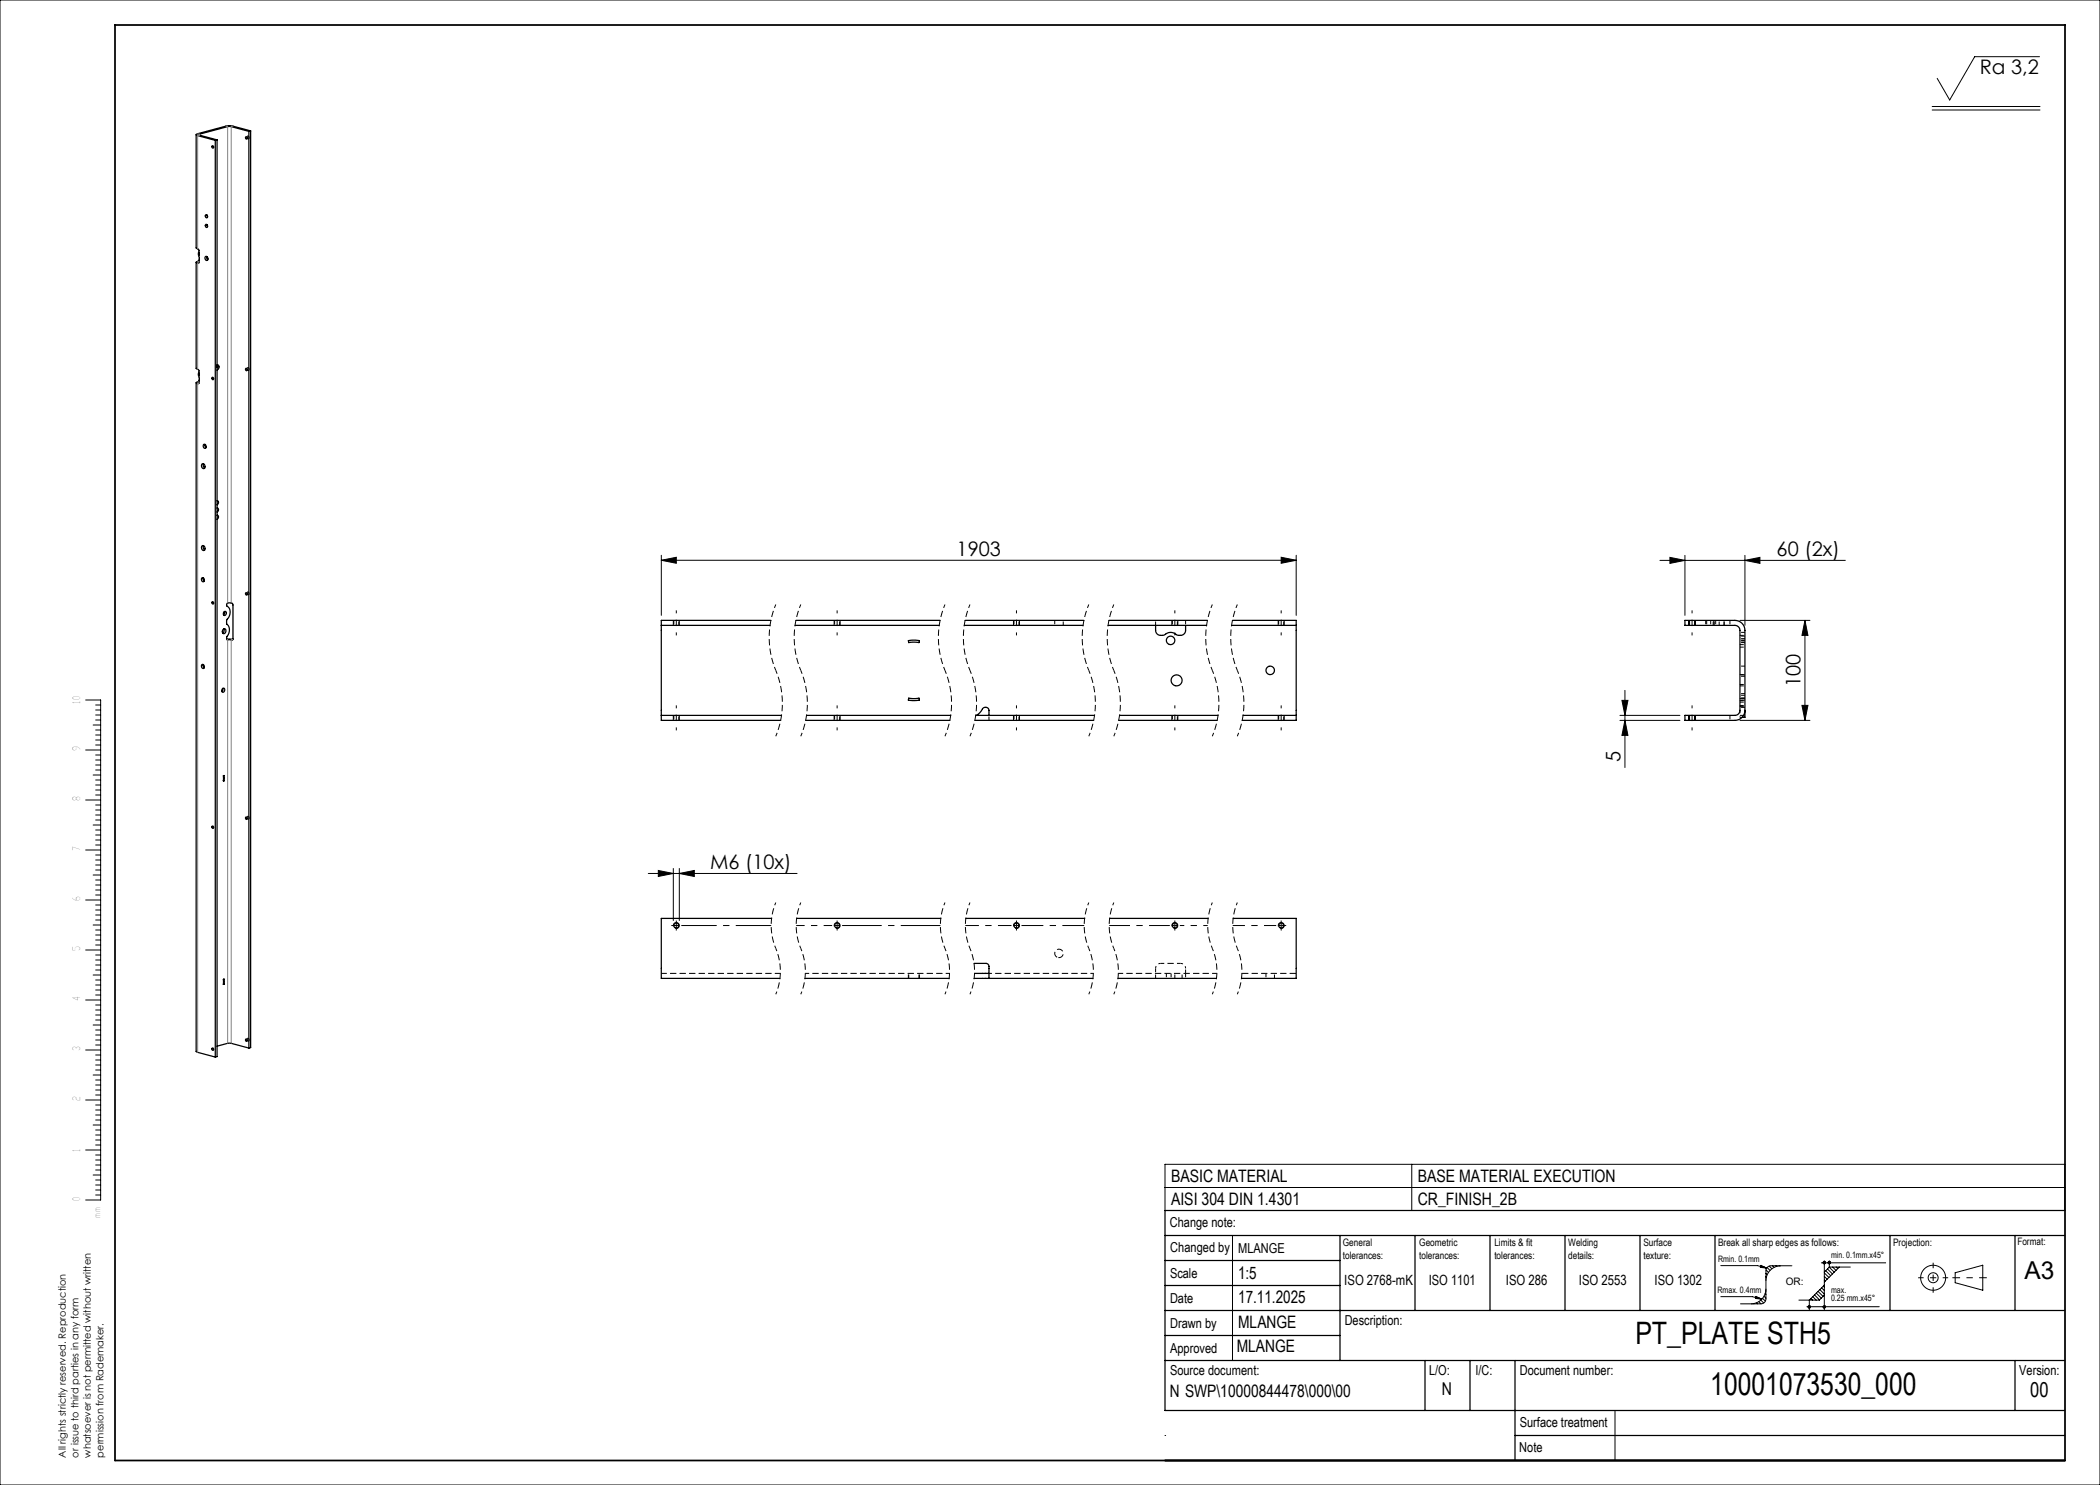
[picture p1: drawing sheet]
<svg xmlns="http://www.w3.org/2000/svg" width="420mm" height="297mm" viewBox="0 0 420 297" stroke-linecap="round" stroke-linejoin="round" font-family="sans-serif">
<g fill="none" stroke="#000" stroke-width=".2">
<path d="M0 0h420v297h-420zM407.9 11.3h-13l-5 8.7-2.5-4.3M386.4 21.3h21.6M386.4 22h21.6M132.3 112.1l3-.6v1.2zM132.3 111.1v12M132.3 112.1h126.9M256.2 111.5l3 .6-3 .6zM259.2 111.1v12M332 112.1h37.1M334 111.5l3 .6-3 .6zM337 111.1v12"/>
<path d="M349 112.1l3-.6v1.2zM349 111.1v14M17.1 140h3v100h-3M134.7 124.1v1M135.9 124.1v1M166.8 124.1v1M168 124.1v1M202.7 124.1v1M203.9 124.1v1M234.4 124.1v1M235.6 124.1v1M255.6 124.1v1"/>
<path d="M256.8 124.1v1M325 138.1v15.4M337.8 124.1v1M339 124.1v1M348 124.1h14M361 124.1l.6 3h-1.2zM361 124.1v20M17.1 160h3M17.1 150h3M18.6 155h1.5M18.6 145h1.5M19.1 154h1"/>
<path d="M19.1 153h1M19.1 152h1M19.1 151h1M19.1 156h1M19.1 157h1M19.1 158h1M19.1 159h1M19.1 144h1M19.1 143h1M19.1 142h1M19.1 141h1M19.1 146h1"/>
<path d="M19.1 147h1M19.1 148h1M19.1 149h1M134.7 143.1v1M135.9 143.1v1M166.8 143.1v1M168 143.1v1M202.7 143.1v1M203.9 143.1v1M234.4 143.1v1M235.6 143.1v1M255.6 143.1v1"/>
<path d="M256.8 143.1v1M324 144.1h12M324 143.1h12M324.4 140.1h1.2l-.6 3zM325 144.1l.6 3h-1.2zM337.8 143.1v1M339 143.1v1M348 144.1h14M360.4 141.1h1.2l-.6 3zM17.1 170h3M18.6 175h1.5M18.6 165h1.5"/>
<path d="M19.1 174h1M19.1 173h1M19.1 172h1M19.1 171h1M19.1 176h1M19.1 177h1M19.1 178h1M19.1 179h1M19.1 164h1M19.1 163h1M19.1 162h1M19.1 161h1"/>
<path d="M19.1 166h1M19.1 167h1M19.1 168h1M19.1 169h1M129.7 174.7h29.7M131.7 174.1l3 .6-3 .6zM134.7 173.7v10.4M135.9 174.7l3-.6v1.2zM135.9 173.7v10.4M17.1 190h3M17.1 180h3M18.6 195h1.5"/>
<path d="M18.6 185h1.5M19.1 194h1M19.1 193h1M19.1 192h1M19.1 191h1M19.1 196h1M19.1 197h1M19.1 198h1M19.1 199h1M19.1 184h1M19.1 183h1M19.1 182h1"/>
<path d="M19.1 181h1M19.1 186h1M19.1 187h1M19.1 188h1M19.1 189h1M134.7 185.3a.6 .6 0 0 1 .5-.8 .6 .6 0 0 1 .7 .7 .6 .6 0 0 1-.8 .5M134.8 185.1h1M135.3 184.6v1M166.8 185.3a.6 .6 0 0 1 .6-.8 .6 .6 0 0 1 .6 .7 .6 .6 0 0 1-.7 .5M202.7 185.3a.6 .6 0 0 1 .5-.8 .6 .6 0 0 1 .7 .7 .6 .6 0 0 1-.8 .5M234.4 185.3a.6 .6 0 0 1 .5-.8 .6 .6 0 0 1 .7 .7 .6 .6 0 0 1-.8 .5M255.7 185.3a.6 .6 0 0 1 .5-.8 .6 .6 0 0 1 .6 .7 .6 .6 0 0 1-.7 .5"/>
<path d="M17.1 210h3M17.1 200h3M18.6 215h1.5M18.6 205h1.5M19.1 214h1M19.1 213h1M19.1 212h1M19.1 211h1M19.1 216h1M19.1 217h1M19.1 218h1M19.1 219h1"/>
<path d="M19.1 204h1M19.1 203h1M19.1 202h1M19.1 201h1M19.1 206h1M19.1 207h1M19.1 208h1M19.1 209h1M17.1 230h3M17.1 220h3M18.6 235h1.5M18.6 225h1.5"/>
<path d="M19.1 234h1M19.1 233h1M19.1 232h1M19.1 231h1M19.1 236h1M19.1 237h1M19.1 238h1M19.1 239h1M19.1 224h1M19.1 223h1M19.1 222h1M19.1 221h1"/>
<path d="M19.1 226h1M19.1 227h1M19.1 228h1M19.1 229h1M233 232.9h180v9.2h-180zM233 237.5h180M282.4 232.9v9.2M246.5 247.1v25M344.2 253.1h7.3l1.8 .5M344.2 259.3h6.3l1.8 .5M351.2 259.3l1.1 .5-1.2-.1zM351.8 259.7l-.6-.1 .1-.2 1 .4"/>
<path d="M352.2 253.1l1.1 .5-1.2-.1zM352.5 259.7l.6 .5M352.7 253.5l-.5-.1v-.2l1.1 .4M352.8 259.2l.4 .4M353 258.7l.2 .2M353.2 258.2h.1M353.2 257.8a3 3 0 0 1-3 3M353.2 254.7l.2 .2M353.2 255.4l.1 .1M353.2 254l.5 .5M353.4 253.5l.6 .6M353.8 253.2l.6 .6"/>
<path d="M354.5 253.2l.3 .3M355.2 253.2l.1 .1M355.9 253.2h.1M356.2 253.2a3 3 0 0 0-3 3M358.4 253.2h-4.2a1 1 0 0 0-1 1v5.6a1 1 0 0 1-1 1M362.2 259.7l.3 .3M362.6 259.3l.6 .7M362.9 259l1 1M363.3 258.6l1 1M363.6 258.3l1 1M364 257.9l.9 .9M364.3 252.6h12.8"/>
<path d="M364.3 257.6l.6 .5M364.7 257.2l.2 .2M364.8 252.3l-.2 .2M364.9 252.2v9.8M364.9 259l-1 1h-4.1M364.9 257l-3 3v2M364.9 254.6l.9 .9M364.9 255.3l.5 .6M364.9 256l.2 .2M365 252.3l-.4 .3M365 252.4l-.3 .3M365.1 252.4l-.3 .4"/>
<path d="M365.1 252.6l-.2 .2M365.1 254.1l1 1M365.5 253.8l1 1M365.8 252.3l-.2 .2M365.8 253.4l1 1M365.9 253.4h4.2M365.9 253.4l-1 1M365.9 252.2v1.2M366 252.3l-.4 .3M366 252.3l-.3 .4M366.1 252.4l-.3 .4M366.1 252.6l-.2 .2"/>
<path d="M366.5 253.4l.7 .7M367.2 253.4l.3 .3M367.9 253.4l-3 3M391 254.5l5.6-1.5v5l-5.6-1.5zM348.1 260.8h4.1M350.7 260.7l.1 .1M351.3 260.6l.2 .2M351.8 260.3l.4 .5M352.2 260l.5 .6M361.4 261.3h14.4M361.7 261.2h.1M361.9 261.1l-.3 .3"/>
<path d="M362 261.2l-.3 .3M362.1 261.2l-.4 .4M362.1 261.4l-.3 .2M364.9 261.1l-.3 .3M365 261.2l-.3 .3M365.1 261.2l-.4 .4M365.1 261.3l-.3 .3M233 287.1h.1M323 282.1v10"/>
<circle cx="49.7" cy="27.5" r=".26"/>
<circle cx="49.7" cy="73.8" r=".26"/>
<circle cx="49.7" cy="118.7" r=".26"/>
<circle cx="49.7" cy="163.6" r=".26"/>
<circle cx="49.7" cy="208" r=".26"/>
<circle cx="364.9" cy="252.5" r=".25"/>
<circle cx="365.9" cy="252.5" r=".25"/>
<circle cx="386.6" cy="255.5" r="2.5"/>
<circle cx="386.6" cy="255.5" r="1"/>
<circle cx="361.9" cy="261.4" r=".25"/>
<circle cx="364.9" cy="261.4" r=".25"/>
</g>
<path d="M383.6 255.5h6M386.6 258.5v-6" fill="none" stroke="#000" stroke-width=".2" stroke-dasharray="15.2 1.3 1.3 1.3" stroke-dashoffset="14.1" stroke-linecap="butt"/>
<path d="M390.5 255.5h6.9" fill="none" stroke="#000" stroke-width=".2" stroke-dasharray="15.2 1.3 1.3 1.3" stroke-dashoffset="13.7" stroke-linecap="butt"/>
<g fill="none" stroke="#000" stroke-width=".25">
<path d="M39.2 26.9v22.7l.6 .6 .1 2.2a.28 .28 0 0 1-.3 .3 .28 .28 0 0 1-.3-.3l.4-.3 .2-.4M43.1 28.1v183.3M43.4 28l-.3 .1M43.4 28v183.3l-.3 .1M49.8 26.3l-4-1-6.1 1.6 3.7 1.1M49.8 26.3v183.3M50.1 26.2l-3.5-1h-.9l-6.2 1.5-.3 .2 3.9 1.2M50.1 26.2l-.3 .1M50.1 26.2v183.3l-.3 .1M39.2 52.5v21.2l.6 .5 .1 2.2a.28 .28 0 0 1-.3 .4 .28 .28 0 0 1-.3-.4l.4-.2 .2-.4M39.8 50.1a1.43 1.43 0 0 0 .1 1.4M39.9 52.4l-.1 .1"/>
<path d="M41.1 51.3a.37 .37 0 0 1 .5 .3 .37 .37 0 0 1-.4 .5l-.2-.4zM41.4 51.3v.3l.2 .4M41.4 43l.1 .4M41.4 45l.1 .3M39.2 76.6v133.7l3.9 1.1M39.8 74.2a1.43 1.43 0 0 0 .1 1.4M39.9 76.5l-.1 .1M43.4 73a.55 .55 0 0 1 .4 .5 .55 .55 0 0 1-.4 .5M43.4 73.1v.4M40.4 92.8a.48 .48 0 0 1 .6 .4 .48 .48 0 0 1-.4 .5 .61 .61 0 0 1-.2-.9zM40.7 88.9a.37 .37 0 0 1 .5 .3 .37 .37 0 0 1-.3 .4l-.3-.4zM40.7 92.8a.65 .65 0 0 0 .2 .8"/>
<path d="M41 88.9v.3l.2 .3M40.4 115.6a.37 .37 0 0 1 .5 .3 .37 .37 0 0 1-.4 .4l-.2-.4zM40.4 109.2a.46 .46 0 0 1 .6 .3 .46 .46 0 0 1-.4 .6 .64 .64 0 0 1-.2-.9zM40.7 115.6l-.1 .3 .2 .3M40.7 109.1a.65 .65 0 0 0 .2 .9M43.4 100.2a.41 .41 0 0 1 .3 .4 .41 .41 0 0 1-.3 .4M43.4 101.6a.41 .41 0 0 1 .3 .4 .41 .41 0 0 1-.3 .4M43.4 103.1a.41 .41 0 0 1 .3 .3 .41 .41 0 0 1-.3 .4M40.4 133a.37 .37 0 0 1 .5 .2 .37 .37 0 0 1-.4 .5l-.2-.4zM40.7 132.9l-.1 .3 .2 .4M44.5 137.7a.35 .35 0 0 1 .4 .4 .35 .35 0 0 1-.5 .2v-.3zM44.6 137.7v.4l-.2 .2"/>
<path d="M44.7 125.8a.44 .44 0 0 1 .5 .3 .44 .44 0 0 1-.3 .6 .44 .44 0 0 1-.5-.3 .44 .44 0 0 1 .3-.6zM44.8 125.8a.65 .65 0 0 1-.3 .8M44.8 122.4a.38 .38 0 0 1 .5 .3 .38 .38 0 0 1-.4 .4 .44 .44 0 0 1-.1-.7zM44.9 122.3v.3l-.2 .4M45.3 127.8l1.3 .1M45.4 120.7a.79 .79 0 0 1 1.2 .3v6.9l-.2 .1h-.9l-.2-.5a2.07 2.07 0 0 0 0-2.8v-.6a2.43 2.43 0 0 0 .4-2.6l-.4-.3zM132.3 125.1v18M132.3 125.1h21.7M154.2 124.1h-21.9v1M159 125.1h28.8M159.2 124.1h28.8M181.7 128.1l1.1-.1 1.1 .1-.1 .4h-2.1z"/>
<path d="M181.7 139.6h2.1l.1 .4-1.1 .1-1.1-.1zM192.8 125.1h23.8M193 124.1h23.8M221.6 125.1h19.7M221.8 124.1h19.7M231.1 125.1v.4a1.28 1.28 0 0 0 .7 1.5 1.28 1.28 0 0 0 1.5-.3 2.44 2.44 0 0 1 2.3 .4 1.2 1.2 0 0 0 1.2-.3 1.2 1.2 0 0 0 .3-1.3v-.4M246.3 125.1h12.9M246.5 124.1h12.7v1M259.2 125.1v18M337 124.1h10a2 2 0 0 1 2 2v16a2 2 0 0 1-2 2h-10v-1h10a1 1 0 0 0 1-1v-16a1 1 0 0 0-1-1h-10zM44.7 155.2l.1-.1v1.1h-.1zM132.3 143.1h24"/>
<path d="M132.3 143.1v1h23.8M161.1 144.1h28.9M161.3 143.1h28.8M195 144.1h23.7M195.1 143.1h23.8M195.3 143.1l.6-.5 .6-.8a.74 .74 0 0 1 .9-.3 .74 .74 0 0 1 .4 1v.6M223.7 144.1h19.7M223.9 143.1h19.7M248.6 143.1h10.6M259.2 143.1v1h-10.8M349 142.1v1.4h-.6M44.7 195.9l.1-.1v1.1h-.1z"/>
<path d="M154.3 183.7h-22v12h23.7M159.3 183.7h28.9M161 195.7h28.8M193.2 183.7h23.7M194.8 192.7h2.4a.6 .6 0 0 1 .6 .6v2.4M194.8 195.7h3M194.9 194.7h2.9M197.8 195.7h20.8M221.9 183.7h19.7M223.6 195.7h19.7M246.6 183.7h12.6v12h-10.9M43.4 209.2l2.6-.6 3.8 1"/>
<path d="M233 257.1h35M233 252.1h35M233 247.1h180M268 247.1v25M283 247.1v15M298 247.1v15M313 247.1v15M328 247.1v15M343 247.1v15M378 247.1v15M403 247.1v15M413 242.1h-180v40h180"/>
<path d="M233 267.1h35M233 272.1h180M233 262.1h180M285 272.1v10M294 272.1v10M303 272.1v20M403 272.1v10M303 287.1h110"/>
<circle cx="42.6" cy="29.4" r=".22"/>
<circle cx="49.3" cy="27.5" r=".21"/>
<circle cx="41.3" cy="43.3" r=".28"/>
<circle cx="41.3" cy="45.2" r=".28"/>
<circle cx="42.6" cy="75.7" r=".22"/>
<circle cx="49.3" cy="73.9" r=".21"/>
<circle cx="49.3" cy="118.7" r=".21"/>
<circle cx="42.6" cy="120.6" r=".22"/>
<circle cx="234.1" cy="128.1" r=".85"/>
<circle cx="235.3" cy="136.1" r="1.1"/>
<circle cx="254" cy="134.1" r=".85"/>
<circle cx="42.6" cy="165.5" r=".22"/>
<circle cx="49.3" cy="163.6" r=".21"/>
<circle cx="135.3" cy="185.1" r=".5"/>
<circle cx="167.4" cy="185.1" r=".5"/>
<circle cx="203.3" cy="185.1" r=".5"/>
<circle cx="235" cy="185.1" r=".5"/>
<circle cx="256.2" cy="185.1" r=".5"/>
<circle cx="42.6" cy="209.8" r=".22"/>
<circle cx="49.3" cy="208" r=".21"/>
</g>
<path d="M23 5h390v287.1h-390z" fill="none" stroke="#000" stroke-width=".35"/>
<g fill="none" stroke="#000" stroke-width=".2" stroke-dasharray="1.3 .6" stroke-dashoffset=".5" stroke-linecap="butt">
<path d="M134.8 124.1v1M135.8 125.1v-1M155.2 120.9a17.1 17.1 0 0 0 0 13.2M155.2 134.1a17.1 17.1 0 0 1 0 13.2M160.2 120.9a17.1 17.1 0 0 0 0 13.2M160.2 134.1a17.1 17.1 0 0 1 0 13.2M166.9 124.1v1M167.9 125.1v-1M189 120.9a17.1 17.1 0 0 0 0 13.2M189 134.1a17.1 17.1 0 0 1 0 13.2M194 120.9a17.1 17.1 0 0 0 0 13.2M194 134.1a17.1 17.1 0 0 1 0 13.2"/>
<path d="M202.8 124.1v1M203.8 125.1v-1M210.9 124.1v1M212.6 125.1v-1M217.8 120.9a17.1 17.1 0 0 0 0 13.2M217.8 134.1a17.1 17.1 0 0 1 0 13.2M222.8 120.9a17.1 17.1 0 0 0 0 13.2M222.8 134.1a17.1 17.1 0 0 1 0 13.2M231.1 125.1v-1M234.5 124.1v1M235.5 125.1v-1M237.1 124.1v1"/>
<path d="M242.5 120.9a17.1 17.1 0 0 0 0 13.2M242.5 134.1a17.1 17.1 0 0 1 0 13.2M247.5 120.9a17.1 17.1 0 0 0 0 13.2M247.5 134.1a17.1 17.1 0 0 1 0 13.2M255.7 124.1v1M256.7 125.1v-1M337.9 124.1v1M338.9 125.1v-1M341.1 124.1v1M341.3 124.1v1M342.1 124.1v1M342.6 125.1v-1"/>
<path d="M342.8 124.1v1M342.8 125.1v-1M343.1 124.1v1M343.8 125.1v-1M344.8 125.1v-1M346 124.1v1M348 127.1h1M348 134.9h1M348 128.9h1M348 137.2h1M348 136.9h1M348 129.4h1"/>
<path d="M348 139.7h1M349 128.1h-1M349 128.5h-1M349 139.6h-1M349 133.2h-1M349 126.5h-1M349 127.2h-1M349 135h-1M349 135.3h-1M349 139.1h-1M349 127.7h-1M349 138.7h-1"/>
<path d="M349 128h-1M349 128.4h-1M134.8 143.1v1M135.8 144.1v-1M166.9 143.1v1M167.9 144.1v-1M197.8 144.1v-1M202.8 143.1v1M203.8 144.1v-1M234.5 143.1v1M235.5 144.1v-1M255.7 143.1v1"/>
<path d="M256.7 144.1v-1M337.9 143.1v1M338.9 144.1v-1M346 143.1v1M348 141.3h1M348 143.1h1M348 141.1h1M348 140.4h1M348 140.1h1M349 141.5h-1M349 140h-1M181.7 195.7v-1"/>
<path d="M183.8 195.7v-1M183.9 195.7v-1M189.9 194.7h-28.8M231.1 195.7v-1M231.1 193.7v1M232.1 192.7h4M233.3 194.7v1M234.2 194.7v1M235 195.7v-1M236.4 195.7v-1M237.1 194.7v1M237.1 194.7v-1"/>
<path d="M253.2 194.7v1M254.9 195.7v-1"/>
</g>
<path d="M195.3 143.1l-.2 .1M348 143.5h.4M259.2 194.7h-10.8" fill="none" stroke="#000" stroke-width=".2" stroke-dasharray="1.3 .6" stroke-linecap="butt"/>
<g fill="none" stroke="#808080" stroke-width=".2">
<path d="M39.5 26.7l.4 .1v.2l-.4 .1v22.7M45.2 25.2l.3 .1v95.3M46.6 25.2l-.4 .1v95.3M39.5 52.3l.4 .1M39.8 52.6l-.3 .1v21.2M39.8 50.3h.1M39.8 51.3h.1M39.5 76.4l.4 .1M39.8 76.7h-.3v133.8M39.8 74.4h.1M39.8 75.3l.1 .1M45.4 127.9l.1 .1v80.7"/>
<path d="M46.5 128h-.1M46.6 127.9l-.4 .1v80.7"/>
</g>
<g fill="none" stroke="#000" stroke-width=".2" stroke-dasharray="1.3 .6" stroke-dashoffset=".7" stroke-linecap="butt">
<path d="M348 142.1v1.4M155.2 180.5a11.9 11.9 0 0 0 0 9.2M155.2 189.7a11.9 11.9 0 0 1 0 9.2M160.2 180.5a11.9 11.9 0 0 0 0 9.2M160.2 189.7a11.9 11.9 0 0 1 0 9.2M189 180.5a11.9 11.9 0 0 0 0 9.2M189 189.7a11.9 11.9 0 0 1 0 9.2M194 180.5a11.9 11.9 0 0 0 0 9.2M194 189.7a11.9 11.9 0 0 1 0 9.2M217.8 180.5a11.9 11.9 0 0 0 0 9.2M217.8 189.7a11.9 11.9 0 0 1 0 9.2M218.7 194.7h-20.9"/>
<path d="M222.8 180.5a11.9 11.9 0 0 0 0 9.2M222.8 189.7a11.9 11.9 0 0 1 0 9.2M242.5 180.5a11.9 11.9 0 0 0 0 9.2M242.5 189.7a11.9 11.9 0 0 1 0 9.2M247.5 180.5a11.9 11.9 0 0 0 0 9.2M247.5 189.7a11.9 11.9 0 0 1 0 9.2"/>
</g>
<path d="M243.4 194.7h-19.7" fill="none" stroke="#000" stroke-width=".2" stroke-dasharray="1.3 .6" stroke-dashoffset=".3" stroke-linecap="butt"/>
<path d="M231.1 193.7a1 1 0 0 1 1-1M236.1 192.7a1 1 0 0 1 1 1" fill="none" stroke="#000" stroke-width=".2" stroke-dasharray="1.3 .6" stroke-dashoffset=".8" stroke-linecap="butt"/>
<path d="M211.5 191.5a.85 .85 0 0 0 1.1-.9 .85 .85 0 0 0-1.2-.6 .85 .85 0 0 0-.1 1.4l.2 .1" fill="none" stroke="#000" stroke-width=".2" stroke-dasharray="1.3 .6" stroke-dashoffset="-.1" stroke-linecap="butt"/>
<path d="M156.1 194.7h-23.8" fill="none" stroke="#000" stroke-width=".2" stroke-dasharray="1.3 .6" stroke-dashoffset=".2" stroke-linecap="butt"/>
<path d="M135.3 127.1v-5M167.4 127.1v-5M203.3 127.1v-5M235 127.1v-5M256.2 127.1v-5M338.4 127.1v-5M135.3 146.1v-5M167.4 146.1v-5M203.3 146.1v-5M235 146.1v-5M256.2 146.1v-5M338.4 146.1v-5" fill="none" stroke="#000" stroke-width=".2" stroke-dasharray="15.2 1.3 1.3 1.3" stroke-dashoffset="14.6" stroke-linecap="butt"/>
<g fill="none" stroke="#000" stroke-width=".2" stroke-dasharray="15.2 1.3 1.3 1.3" stroke-linecap="butt">
<path d="M134.8 185.1h-.5M135.3 184.6v-.5M135.3 185.6v.5M167.4 185.1v-.5M167.4 185.1h-.5M167.4 185.1v.5M167.4 185.1h.5M167.4 184.6v-.5M167.4 185.6v.5M203.3 185.1v-.5M203.3 185.1h-.5M203.3 185.1v.5"/>
<path d="M203.3 185.1h.5M203.3 184.6v-.5M203.3 185.6v.5M235 185.1v-.5M235 185.1h-.5M235 185.1v.5M235 185.1h.5M235 184.6v-.5M235 185.6v.5M256.2 185.1v-.5M256.2 185.1h-.5M256.2 185.1v.5"/>
<path d="M256.2 185.1h.5M256.2 184.6v-.5M256.2 185.6v.5M256.7 185.1h.5"/>
</g>
<path d="M136.3 185.1h17.9" fill="none" stroke="#000" stroke-width=".2" stroke-dasharray="15.2 1.3 1.3 1.3" stroke-dashoffset="8.2" stroke-linecap="butt"/>
<path d="M159.2 185.1h7.2" fill="none" stroke="#000" stroke-width=".2" stroke-dasharray="15.2 1.3 1.3 1.3" stroke-dashoffset="13.6" stroke-linecap="butt"/>
<path d="M168.4 185.1h19.7" fill="none" stroke="#000" stroke-width=".2" stroke-dasharray="15.2 1.3 1.3 1.3" stroke-dashoffset="7.3" stroke-linecap="butt"/>
<path d="M193.1 185.1h9.2" fill="none" stroke="#000" stroke-width=".2" stroke-dasharray="15.2 1.3 1.3 1.3" stroke-dashoffset="12.5" stroke-linecap="butt"/>
<path d="M204.3 185.1h12.5" fill="none" stroke="#000" stroke-width=".2" stroke-dasharray="15.2 1.3 1.3 1.3" stroke-dashoffset="10.9" stroke-linecap="butt"/>
<path d="M221.8 185.1h12.2" fill="none" stroke="#000" stroke-width=".2" stroke-dasharray="15.2 1.3 1.3 1.3" stroke-dashoffset="11.1" stroke-linecap="butt"/>
<path d="M236 185.1h5.5" fill="none" stroke="#000" stroke-width=".2" stroke-dasharray="15.2 1.3 1.3 1.3" stroke-dashoffset="14.4" stroke-linecap="butt"/>
<path d="M246.5 185.1h8.7" fill="none" stroke="#000" stroke-width=".2" stroke-dasharray="15.2 1.3 1.3 1.3" stroke-dashoffset="12.8" stroke-linecap="butt"/>
<g fill="#000">
<path d="M132.3 112.1l3-.6v1.2zM256.2 111.5l3 .6-3 .6z"/>
<path d="M349 112.1l3-.6v1.2zM334 111.5l3 .6-3 .6z"/>
<path d="M361 124.1l.6 3h-1.2zM360.4 141.1h1.2l-.6 3z"/>
<path d="M325 144.1l.6 3h-1.2zM324.4 140.1h1.2l-.6 3z"/>
<path d="M131.7 174.1l3 .6-3 .6zM135.9 174.7l3-.6v1.2z"/>
</g>
<g font-size="6.2">
<text x="327.1" y="268.8">PT_PLATE STH5</text>
<text x="342.1" y="279">10001073530_000</text>
</g>
<text font-size="4.9" x="404.9" y="255.8">A3</text>
<text font-size="4.1" x="406" y="279.3">00</text>
<g font-size="4">
<text x="395.9" y="14.9">Ra 3,2</text>
<text x="191.3" y="111.2">1903</text>
<text x="355.3" y="111.2">60 (2x)</text>
<text x="360.1" y="137.4" transform="rotate(-90 360.1 137.4)">100</text>
<text x="324.1" y="152.4" transform="rotate(-90 324.1 152.4)">5</text>
<text x="142" y="173.8">M6 (10x)</text>
</g>
<text font-size="3.5" x="288.4" y="279.1">N</text>
<g font-size="3.4">
<text x="234.2" y="236.3">BASIC MATERIAL</text>
<text x="283.6" y="236.3">BASE MATERIAL EXECUTION</text>
<text x="234.2" y="241">AISI 304 DIN 1.4301</text>
<text x="283.6" y="241">CR_FINISH_2B</text>
<text x="247.6" y="255.8">1:5</text>
<text x="247.6" y="260.5">17.11.2025</text>
<text x="247.6" y="265.5">MLANGE</text>
<text x="247.4" y="270.5">MLANGE</text>
<text x="234" y="279.3">N SWP\10000844478\000\00</text>
</g>
<g font-size="2.8">
<text x="268.9" y="257">ISO 2768-mK</text>
<text x="285.8" y="257">ISO 1101</text>
<text x="301.2" y="257">ISO 286</text>
<text x="315.8" y="257">ISO 2553</text>
<text x="330.9" y="257">ISO 1302</text>
</g>
<g font-size="2.7">
<text x="234" y="245.4">Change note:</text>
<text x="234.1" y="250.4">Changed by</text>
<text x="247.6" y="250.7">MLANGE</text>
<text x="234" y="255.5">Scale</text>
<text x="234" y="260.5">Date</text>
<text x="234" y="265.5">Drawn by</text>
<text x="269" y="265">Description:</text>
<text x="234" y="270.6">Approved</text>
<text x="234" y="275.1">Source document:</text>
<text x="285.8" y="275.1">L/O:</text>
<text x="295.1" y="275.1">I/C:</text>
<text x="304" y="275.1">Document number:</text>
<text x="403.9" y="275.1">Version:</text>
<text x="303.9" y="285.5">Surface treatment</text>
<text x="303.9" y="290.5">Note</text>
</g>
<g font-size="2.1">
<text x="16" y="140.8" transform="rotate(-90 16 140.8)">10</text>
<text x="16" y="150.2" transform="rotate(-90 16 150.2)">9</text>
<text x="16" y="160.2" transform="rotate(-90 16 160.2)">8</text>
<text x="16" y="170.2" transform="rotate(-90 16 170.2)">7</text>
<text x="16" y="180.2" transform="rotate(-90 16 180.2)">6</text>
<text x="16" y="190.2" transform="rotate(-90 16 190.2)">5</text>
<text x="16" y="200.2" transform="rotate(-90 16 200.2)">4</text>
<text x="16" y="210.2" transform="rotate(-90 16 210.2)">3</text>
<text x="16" y="220.2" transform="rotate(-90 16 220.2)">2</text>
<text x="16" y="230.5" transform="rotate(-90 16 230.5)">1</text>
<text x="16" y="240.2" transform="rotate(-90 16 240.2)">0</text>
<text x="20.1" y="243.5" transform="rotate(-90 20.1 243.5)">mm</text>
<text x="268.6" y="249.2">General</text>
<text x="268.6" y="251.7">tolerances:</text>
<text x="283.9" y="249.2">Geometric</text>
<text x="283.9" y="251.7">tolerances:</text>
<text x="298.9" y="249.2">Limits &amp; fit</text>
<text x="298.9" y="251.7">tolerances:</text>
<text x="313.7" y="249.2">Welding</text>
<text x="313.7" y="251.7">details:</text>
<text x="328.7" y="249.2">Surface</text>
<text x="328.7" y="251.7">texture:</text>
<text x="343.6" y="249.2">Break all sharp edges as follows:</text>
<text x="378.6" y="249.2">Projection:</text>
<text x="403.5" y="249.1">Format:</text>
<text x="357.2" y="256.9">OR:</text>
</g>
<g font-size="2">
<text x="13.2" y="291.5" transform="rotate(-90 13.2 291.5)">All rights strictly reserved. Reproduction</text>
<text x="15.7" y="291.5" transform="rotate(-90 15.7 291.5)">or issue to third parties in any form</text>
<text x="18.2" y="291.5" transform="rotate(-90 18.2 291.5)">whatsoever is not permitted without written</text>
<text x="20.7" y="291.5" transform="rotate(-90 20.7 291.5)">permission from Rademaker.</text>
</g>
<g font-size="1.8">
<text x="366.2" y="251.7">min. 0.1mm.x45°</text>
<text x="343.6" y="252.4">Rmin. 0.1mm</text>
<text x="343.5" y="258.7">Rmax. 0.4mm</text>
<text x="366.2" y="258.5">max.</text>
<text x="366.2" y="260.3">0.25 mm.x45°</text>
</g>
</svg>
